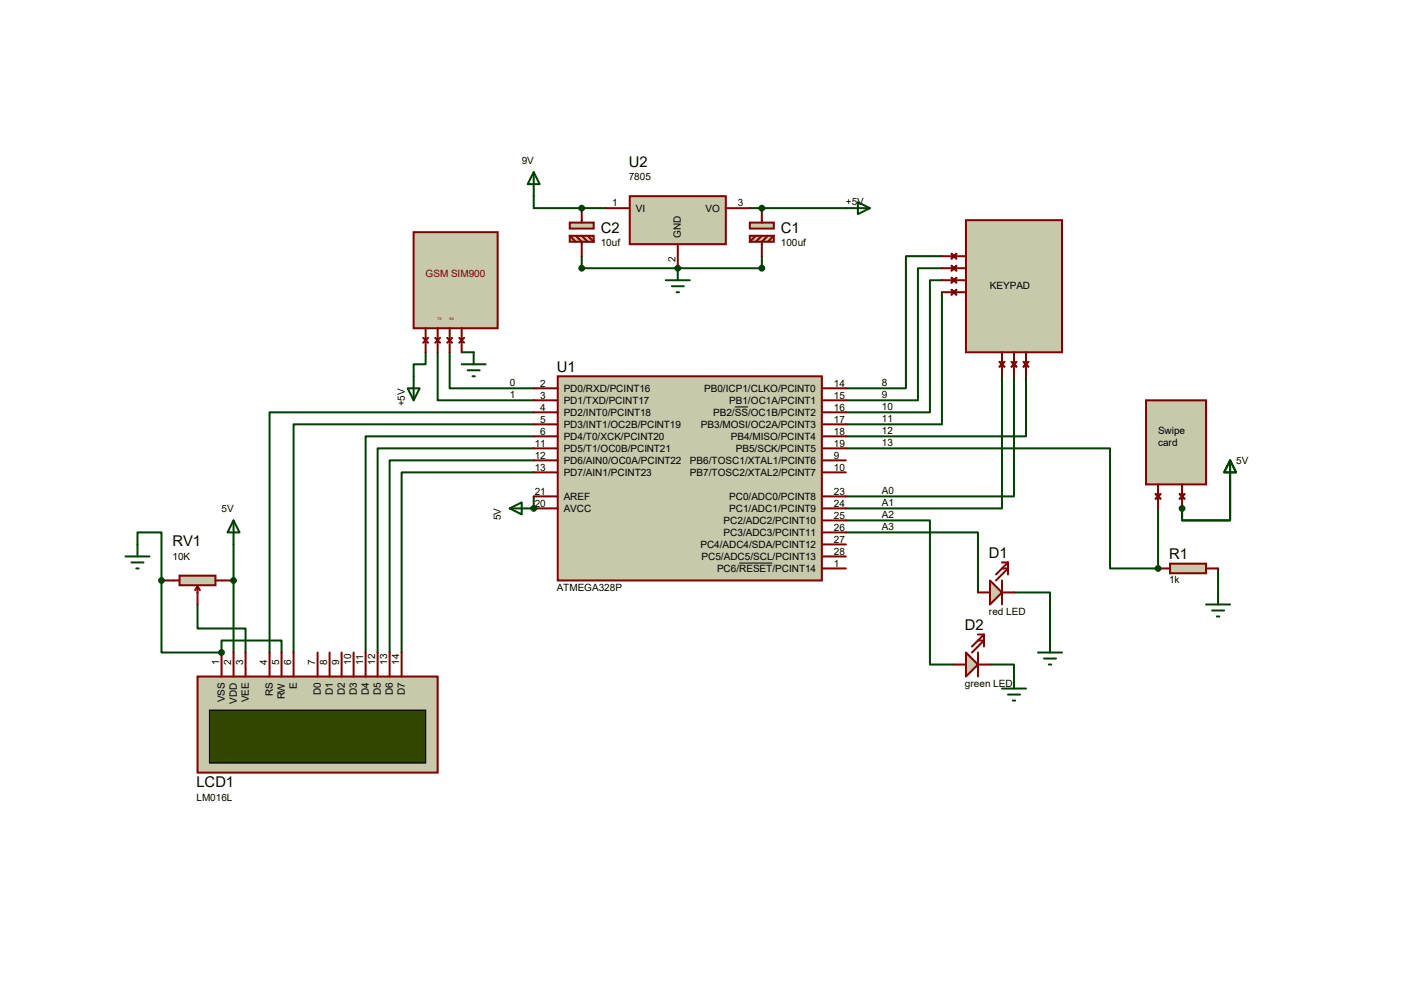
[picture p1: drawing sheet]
<svg xmlns="http://www.w3.org/2000/svg" width="297mm" height="210mm" viewBox="0 0 297 210" stroke-linecap="round" stroke-linejoin="round" font-family="sans-serif">
<circle cx="123.1" cy="44" r=".21" fill="#004000"/>
<path d="M123.1 44h5M123.1 54.2v2.5h20.3" fill="none" stroke="#004000" stroke-width=".42"/>
<circle cx="143.4" cy="56.7" r=".21" fill="#004000"/>
<path d="M158.6 44h2.6M161.2 54.2v2.5h-17.8M90 74.5v2.5h-2.5v2.6M92.6 74.5v10.2h20.3M95.1 74.5v7.6h17.8M97.7 74.5h2.5" fill="none" stroke="#004000" stroke-width=".42"/>
<circle cx="161.2" cy="44" r=".21" fill="#004000"/>
<path d="M112.9 41.5v2.5h10.2M161.2 44h17.7M112.9 99.9h-27.9v38.1M112.9 97.4h-30.5v40.6M112.9 94.8h-33v43.2M112.9 92.3h-35.6v45.7M112.9 89.7h-50.8v48.3M112.9 87.2h-55.9v50.8M178.9 110.1h17.8v30.4h5.1M41.8 127.8v5.1h10.1v5.1M209.4 140.5h5.1v2.6" fill="none" stroke="#004000" stroke-width=".42"/>
<circle cx="46.9" cy="138" r=".21" fill="#004000"/>
<path d="M49.4 115.1v22.9M46.9 138v-2.5h12.7v2.5" fill="none" stroke="#004000" stroke-width=".42"/>
<circle cx="49.4" cy="122.8" r=".21" fill="#004000"/>
<path d="M34.2 122.8v15.2h12.7" fill="none" stroke="#004000" stroke-width=".42"/>
<circle cx="34.2" cy="122.8" r=".21" fill="#004000"/>
<path d="M29.1 115.1v-2.5h5.1v10.2M178.9 112.6h28v12.7M260.2 102.4v7.7h-10.1v-2.6M214.5 125.3h7.6v10.2M257.7 120.2v5.1" fill="none" stroke="#004000" stroke-width=".42"/>
<circle cx="250.1" cy="107.5" r=".21" fill="#004000"/>
<path d="M245 107.5v12.7M260.2 102.4v7.7h-10.1v-2.6" fill="none" stroke="#004000" stroke-width=".42"/>
<circle cx="245" cy="120.2" r=".21" fill="#004000"/>
<path d="M199.3 54.2h-7.7v27.9h-12.7M199.3 56.7h-5.1v28h-15.3M199.3 59.3h-2.6v27.9h-17.8M199.3 61.8v27.9h-20.4M212 79.6v27.9h-33.1M214.5 79.6v25.4h-35.6M217 79.6v12.7h-38.1M178.9 94.8h55.9v25.4h10.2M112.9 105v2.5" fill="none" stroke="#004000" stroke-width=".42"/>
<circle cx="112.9" cy="107.5" r=".21" fill="#004000"/>
<path d="M118 79.6h55.9v43.2h-55.9z" fill="#c8c8aa" stroke="#800000" stroke-width=".42"/>
<g fill="none" stroke="#800000" stroke-width=".42">
<path d="M112.9 82.1h5.1M112.9 84.7h5.1M112.9 89.7h5.1M112.9 87.2h5.1M112.9 97.4h5.1M112.9 94.8h5.1M112.9 92.3h5.1M112.9 99.9h5.1M173.9 82.1h5M173.9 84.7h5M173.9 89.7h5M173.9 87.2h5"/>
<path d="M173.9 97.4h5M173.9 94.8h5M173.9 92.3h5M173.9 99.9h5M112.9 107.5h5.1M112.9 105h5.1M173.9 117.7h5M173.9 115.1h5M173.9 112.6h5M173.9 110.1h5M173.9 107.5h5M173.9 105h5"/>
<path d="M173.9 120.2h5"/>
</g>
<path d="M155.4 86.1h2.8M156.4 119.1h7" fill="none" stroke="#000" stroke-width=".21"/>
<g fill="#c8c8aa" stroke="#800000" stroke-width=".42">
<path d="M158.6 47.1h5.1v1.2h-5.1z"/>
<path d="M158.6 49.9h5.1v1.2h-5.1z"/>
</g>
<path d="M159.9 49.9l-1.3 1.2M161.2 44v3.1M161.2 49.9l-1.3 1.2M162.4 49.9l-1.2 1.2v3.1M163.7 49.9l-1.3 1.2" fill="none" stroke="#800000" stroke-width=".42"/>
<g fill="#c8c8aa" stroke="#800000" stroke-width=".42">
<path d="M120.5 47.1h5.1v1.2h-5.1z"/>
<path d="M120.5 49.9h5.1v1.2h-5.1z"/>
</g>
<path d="M120.5 49.9l1.3 1.2M121.8 49.9l1.3 1.2v3.1M123.1 44v3.1M123.1 49.9l1.2 1.2M124.3 49.9l1.3 1.2" fill="none" stroke="#800000" stroke-width=".42"/>
<path d="M133.2 41.5h20.3v10.1h-20.3z" fill="#c8c8aa" stroke="#800000" stroke-width=".42"/>
<path d="M128.1 44h5.1M143.4 51.6v5.1M153.5 44h5.1" fill="none" stroke="#800000" stroke-width=".42"/>
<g fill="#004000" stroke="#004000" stroke-width=".42">
<circle cx="123.1" cy="44" r=".51"/>
<circle cx="123.1" cy="56.7" r=".51"/>
<circle cx="143.4" cy="56.7" r=".51"/>
</g>
<path d="M140.8 59.3h5.1M143.4 56.7v2.6M142.1 60.5h2.6M143.1 61.8h.5" fill="none" stroke="#004000" stroke-width=".42"/>
<path d="M87.5 49.1h17.8v20.3h-17.8z" fill="#c8c8aa" stroke="#800000" stroke-width=".42"/>
<path d="M89.5 71.5l1.1 1M90 69.4v5.1M90.6 71.5l-1.1 1M92.1 71.5l1 1M92.6 69.4v5.1M93.1 71.5l-1 1M94.6 71.5l1 1M95.1 69.4v5.1M95.6 71.5l-1 1M97.2 71.5l1 1M97.7 69.4v5.1M98.2 71.5l-1 1" fill="none" stroke="#800000" stroke-width=".42"/>
<path d="M89.5 71.5l1.1 1M90.6 71.5l-1.1 1M92.1 71.5l1 1M93.1 71.5l-1 1M94.6 71.5l1 1M95.6 71.5l-1 1M97.2 71.5l1 1M98.2 71.5l-1 1" fill="none" stroke="#000040" stroke-width=".21"/>
<path d="M112.9 36.4l1.3 2.5h-2.6zM112.9 36.4v5.1M178.9 44h5.1M181.5 42.8l2.5 1.2-2.5 1.3zM87.5 79.6v5.1M97.7 77h5M98.9 78.3h2.6M99.9 79.6h.6M100.2 74.5v2.5M86.2 82.1h2.6l-1.3 2.6z" fill="none" stroke="#004000" stroke-width=".42"/>
<g fill="#004000" stroke="#004000" stroke-width=".42">
<circle cx="161.2" cy="56.7" r=".51"/>
<circle cx="161.2" cy="44" r=".51"/>
</g>
<path d="M204.3 138l2.6 2.5-2.6 2.6z" fill="#c8c8aa" stroke="#800000" stroke-width=".42"/>
<path d="M206.9 138v5.1M206.9 135.5h1.3l-2.6 2.5M206.9 134.2h1.3M208.2 134.2l-2.6 2.5M208.2 134.2v2.5M201.8 140.5h2.5M206.9 140.5h2.5" fill="none" stroke="#800000" stroke-width=".42"/>
<path d="M212 145.6h5M213.2 146.9h2.6M214.2 148.2h.6M214.5 143.1v2.5" fill="none" stroke="#004000" stroke-width=".42"/>
<path d="M41.8 143.1h50.8v20.3h-50.8z" fill="#c8c8aa" stroke="#800000" stroke-width=".42"/>
<path d="M44.3 150.2h45.7v11.2h-45.7z" fill="#324600" stroke="#000" stroke-width=".25"/>
<g fill="none" stroke="#800000" stroke-width=".42">
<path d="M46.9 138v5.1M49.4 138v5.1M51.9 138v5.1M57 138v5.1M59.6 138v5.1M62.1 138v5.1M67.2 138v5.1M69.7 138v5.1M72.3 138v5.1M74.8 138v5.1M77.3 138v5.1M79.9 138v5.1"/>
<path d="M82.4 138v5.1M85 138v5.1"/>
</g>
<path d="M38 121.8h7.6v2h-7.6z" fill="#c8c8aa" stroke="#800000" stroke-width=".42"/>
<path d="M34.2 122.8h3.8M41.8 124l-.5 .8M41.8 124l.5 .8M41.8 124v3.8M45.6 122.8h3.8" fill="none" stroke="#800000" stroke-width=".42"/>
<g fill="#004000" stroke="#004000" stroke-width=".42">
<circle cx="46.9" cy="138" r=".51"/>
<circle cx="49.4" cy="122.8" r=".51"/>
<circle cx="34.2" cy="122.8" r=".51"/>
</g>
<path d="M26.5 117.7h5.1M27.8 119h2.6M29.1 115.1v2.6M49.4 110.1l1.3 2.5h-2.6zM49.4 110.1v5M28.8 120.2h.5" fill="none" stroke="#004000" stroke-width=".42"/>
<path d="M209.4 122.8l2.6 2.5-2.6 2.5z" fill="#c8c8aa" stroke="#800000" stroke-width=".42"/>
<path d="M212 119h1.2M213.2 119l-2.5 2.5M213.2 119v2.5M206.9 125.3h2.5M212 122.8v5M212 120.2h1.2l-2.5 2.6M212 125.3h2.5" fill="none" stroke="#800000" stroke-width=".42"/>
<path d="M219.6 138h5.1M220.9 139.3h2.5M222.1 135.5v2.5M221.9 140.5h.5" fill="none" stroke="#004000" stroke-width=".42"/>
<path d="M242.4 84.7h12.7v17.7h-12.7z" fill="#c8c8aa" stroke="#800000" stroke-width=".42"/>
<path d="M244.5 104.5l1 1M245 102.4v5.1M245.5 104.5l-1 1M249.6 104.5l1 1M250.1 102.4v5.1M250.6 104.5l-1 1" fill="none" stroke="#800000" stroke-width=".42"/>
<path d="M255.1 127.8h5.1M256.4 129.1h2.6M257.4 130.4h.5M257.7 125.3v2.5" fill="none" stroke="#004000" stroke-width=".42"/>
<path d="M247.5 119.2h7.6v2h-7.6z" fill="#c8c8aa" stroke="#800000" stroke-width=".42"/>
<path d="M245 120.2h2.5M255.1 120.2h2.6" fill="none" stroke="#800000" stroke-width=".42"/>
<path d="M260.2 97.4l1.3 2.5h-2.5zM260.2 97.4v5" fill="none" stroke="#004000" stroke-width=".42"/>
<g fill="#004000" stroke="#004000" stroke-width=".42">
<circle cx="250.1" cy="107.5" r=".51"/>
<circle cx="245" cy="120.2" r=".51"/>
</g>
<path d="M204.3 46.6h20.4v27.9h-20.4z" fill="#c8c8aa" stroke="#800000" stroke-width=".42"/>
<g fill="none" stroke="#800000" stroke-width=".42">
<path d="M199.3 54.2h5M199.3 56.7h5M199.3 59.3h5M201.3 53.7l1 1M201.3 56.2l1 1M201.3 58.8l1 1M202.3 53.7l-1 1M202.3 56.2l-1 1M202.3 58.8l-1 1M199.3 61.8h5M201.3 61.3l1 1M202.3 61.3l-1 1"/>
<path d="M211.5 76.5l1 1.1M212 74.5v5.1M212.5 76.5l-1 1.1M214 76.5l1 1.1M214.5 74.5v5.1M215 76.5l-1 1.1M216.5 76.5l1.1 1.1M217 74.5v5.1M217.6 76.5l-1.1 1.1"/>
</g>
<path d="M107.8 107.5l2.6-1.2v2.5zM107.8 107.5h5.1" fill="none" stroke="#004000" stroke-width=".42"/>
<circle cx="112.9" cy="107.5" r=".51" fill="#004000" stroke="#004000" stroke-width=".42"/>
<g font-size="3.1">
<text x="133" y="35.2">U2</text>
<text x="127.1" y="49.2">C2</text>
<text x="165.2" y="49.2">C1</text>
<text x="117.8" y="78.7">U1</text>
<text x="36.5" y="115.5">RV1</text>
<text x="209.2" y="118.1">D1</text>
<text x="247.3" y="118.3">R1</text>
<text x="204.1" y="133.3">D2</text>
<text x="41.6" y="166.5">LCD1</text>
</g>
<g font-size="2.1">
<text x="110.4" y="34.6">9V</text>
<text x="133" y="38.1">7805</text>
<text x="129.5" y="43.6">1</text>
<text x="134.5" y="44.8">VI</text>
<text x="149.2" y="44.8">VO</text>
<text x="156.1" y="43.6">3</text>
<text x="178.9" y="43.4">+5V</text>
<text x="127.1" y="52.1">10uf</text>
<text x="144.1" y="50.4" transform="rotate(-90 144.1 50.4)">GND</text>
<text x="165.2" y="52.1">100uf</text>
<text x="142.9" y="55.4" transform="rotate(-90 142.9 55.4)">2</text>
<text x="209.4" y="61.2">KEYPAD</text>
<text x="107.8" y="81.5">0</text>
<text x="114.3" y="81.7">2</text>
<text x="119.3" y="82.9">PD0/RXD/PCINT16</text>
<text x="149" y="82.9">PB0/ICP1/CLKO/PCINT0</text>
<text x="176.4" y="81.7">14</text>
<text x="186.6" y="81.5">8</text>
<text x="85.6" y="85.9" transform="rotate(-90 85.6 85.9)">+5V</text>
<text x="107.8" y="84.1">1</text>
<text x="114.3" y="89.4">5</text>
<text x="114.3" y="86.8">4</text>
<text x="114.3" y="84.3">3</text>
<text x="119.3" y="88">PD2/INT0/PCINT18</text>
<text x="119.3" y="85.4">PD1/TXD/PCINT17</text>
<text x="150.9" y="88">PB2/SS/OC1B/PCINT2</text>
<text x="154.3" y="85.4">PB1/OC1A/PCINT1</text>
<text x="176.4" y="84.3">15</text>
<text x="176.4" y="89.4">17</text>
<text x="176.4" y="86.8">16</text>
<text x="186.6" y="84.1">9</text>
<text x="186.6" y="86.6">10</text>
<text x="186.6" y="89.2">11</text>
<text x="113.1" y="94.4">11</text>
<text x="114.3" y="91.9">6</text>
<text x="119.3" y="95.6">PD5/T1/OC0B/PCINT21</text>
<text x="119.3" y="93">PD4/T0/XCK/PCINT20</text>
<text x="119.3" y="90.5">PD3/INT1/OC2B/PCINT19</text>
<text x="148.3" y="90.5">PB3/MOSI/OC2A/PCINT3</text>
<text x="154.6" y="93">PB4/MISO/PCINT4</text>
<text x="155.7" y="95.6">PB5/SCK/PCINT5</text>
<text x="176.4" y="91.9">18</text>
<text x="176.4" y="94.4">19</text>
<text x="186.6" y="94.2">13</text>
<text x="186.6" y="91.7">12</text>
<text x="245" y="91.7">Swipe</text>
<text x="245" y="94.2">card</text>
<text x="113.1" y="97">12</text>
<text x="113.1" y="99.5">13</text>
<text x="119.3" y="98.1">PD6/AIN0/OC0A/PCINT22</text>
<text x="119.3" y="100.7">PD7/AIN1/PCINT23</text>
<text x="146" y="100.7">PB7/TOSC2/XTAL2/PCINT7</text>
<text x="146" y="98.1">PB6/TOSC1/XTAL1/PCINT6</text>
<text x="176.4" y="99.5">10</text>
<text x="176.4" y="97">9</text>
<text x="261.5" y="98.1">5V</text>
<text x="113.1" y="107.1">20</text>
<text x="113.1" y="104.6">21</text>
<text x="119.3" y="105.7">AREF</text>
<text x="154.3" y="105.7">PC0/ADC0/PCINT8</text>
<text x="176.4" y="107.1">24</text>
<text x="176.4" y="104.6">23</text>
<text x="186.6" y="106.9">A1</text>
<text x="186.6" y="104.4">A0</text>
<text x="46.9" y="108.3">5V</text>
<text x="106" y="110.1" transform="rotate(-90 106 110.1)">5V</text>
<text x="119.3" y="108.3">AVCC</text>
<text x="153.1" y="113.4">PC3/ADC3/PCINT11</text>
<text x="153.1" y="110.8">PC2/ADC2/PCINT10</text>
<text x="154.3" y="108.3">PC1/ADC1/PCINT9</text>
<text x="176.4" y="112.2">26</text>
<text x="176.4" y="109.7">25</text>
<text x="186.6" y="109.5">A2</text>
<text x="186.6" y="112">A3</text>
<text x="36.5" y="118.4">10K</text>
<text x="148.2" y="115.9">PC4/ADC4/SDA/PCINT12</text>
<text x="148.4" y="118.4">PC5/ADC5/SCL/PCINT13</text>
<text x="176.4" y="119.8">1</text>
<text x="176.4" y="117.3">28</text>
<text x="176.4" y="114.8">27</text>
<text x="117.8" y="124.9">ATMEGA328P</text>
<text x="151.7" y="121">PC6/RESET/PCINT14</text>
<text x="247.3" y="123.4">1k</text>
<text x="209.2" y="130">red LED</text>
<text x="46.4" y="140.5" transform="rotate(-90 46.4 140.5)">1</text>
<text x="48.9" y="140.5" transform="rotate(-90 48.9 140.5)">2</text>
<text x="51.4" y="140.5" transform="rotate(-90 51.4 140.5)">3</text>
<text x="56.5" y="140.5" transform="rotate(-90 56.5 140.5)">4</text>
<text x="59.1" y="140.5" transform="rotate(-90 59.1 140.5)">5</text>
<text x="61.6" y="140.5" transform="rotate(-90 61.6 140.5)">6</text>
<text x="66.7" y="140.5" transform="rotate(-90 66.7 140.5)">7</text>
<text x="69.2" y="140.5" transform="rotate(-90 69.2 140.5)">8</text>
<text x="71.8" y="140.5" transform="rotate(-90 71.8 140.5)">9</text>
<text x="74.3" y="140.5" transform="rotate(-90 74.3 140.5)">10</text>
<text x="76.8" y="140.5" transform="rotate(-90 76.8 140.5)">11</text>
<text x="79.4" y="140.5" transform="rotate(-90 79.4 140.5)">12</text>
<text x="81.9" y="140.5" transform="rotate(-90 81.9 140.5)">13</text>
<text x="84.5" y="140.5" transform="rotate(-90 84.5 140.5)">14</text>
<text x="47.5" y="148.5" transform="rotate(-90 47.5 148.5)">VSS</text>
<text x="50.1" y="148.8" transform="rotate(-90 50.1 148.8)">VDD</text>
<text x="52.6" y="148.5" transform="rotate(-90 52.6 148.5)">VEE</text>
<text x="57.7" y="147.3" transform="rotate(-90 57.7 147.3)">RS</text>
<text x="60.2" y="147.8" transform="rotate(-90 60.2 147.8)">RW</text>
<text x="62.8" y="145.8" transform="rotate(-90 62.8 145.8)">E</text>
<text x="67.9" y="147" transform="rotate(-90 67.9 147)">D0</text>
<text x="70.4" y="147" transform="rotate(-90 70.4 147)">D1</text>
<text x="72.9" y="147" transform="rotate(-90 72.9 147)">D2</text>
<text x="75.5" y="147" transform="rotate(-90 75.5 147)">D3</text>
<text x="78" y="147" transform="rotate(-90 78 147)">D4</text>
<text x="80.6" y="147" transform="rotate(-90 80.6 147)">D5</text>
<text x="83.1" y="147" transform="rotate(-90 83.1 147)">D6</text>
<text x="85.6" y="147" transform="rotate(-90 85.6 147)">D7</text>
<text x="204.1" y="145.2">green LED</text>
<text x="41.6" y="169.4">LM016L</text>
</g>
<text font-size="2.1" fill="#800000" x="90" y="58.7">GSM SIM900</text>
<g font-size=".7" fill="#800000">
<text x="92.6" y="67.6">TX</text>
<text x="95.1" y="67.6">RX</text>
</g>
</svg>
